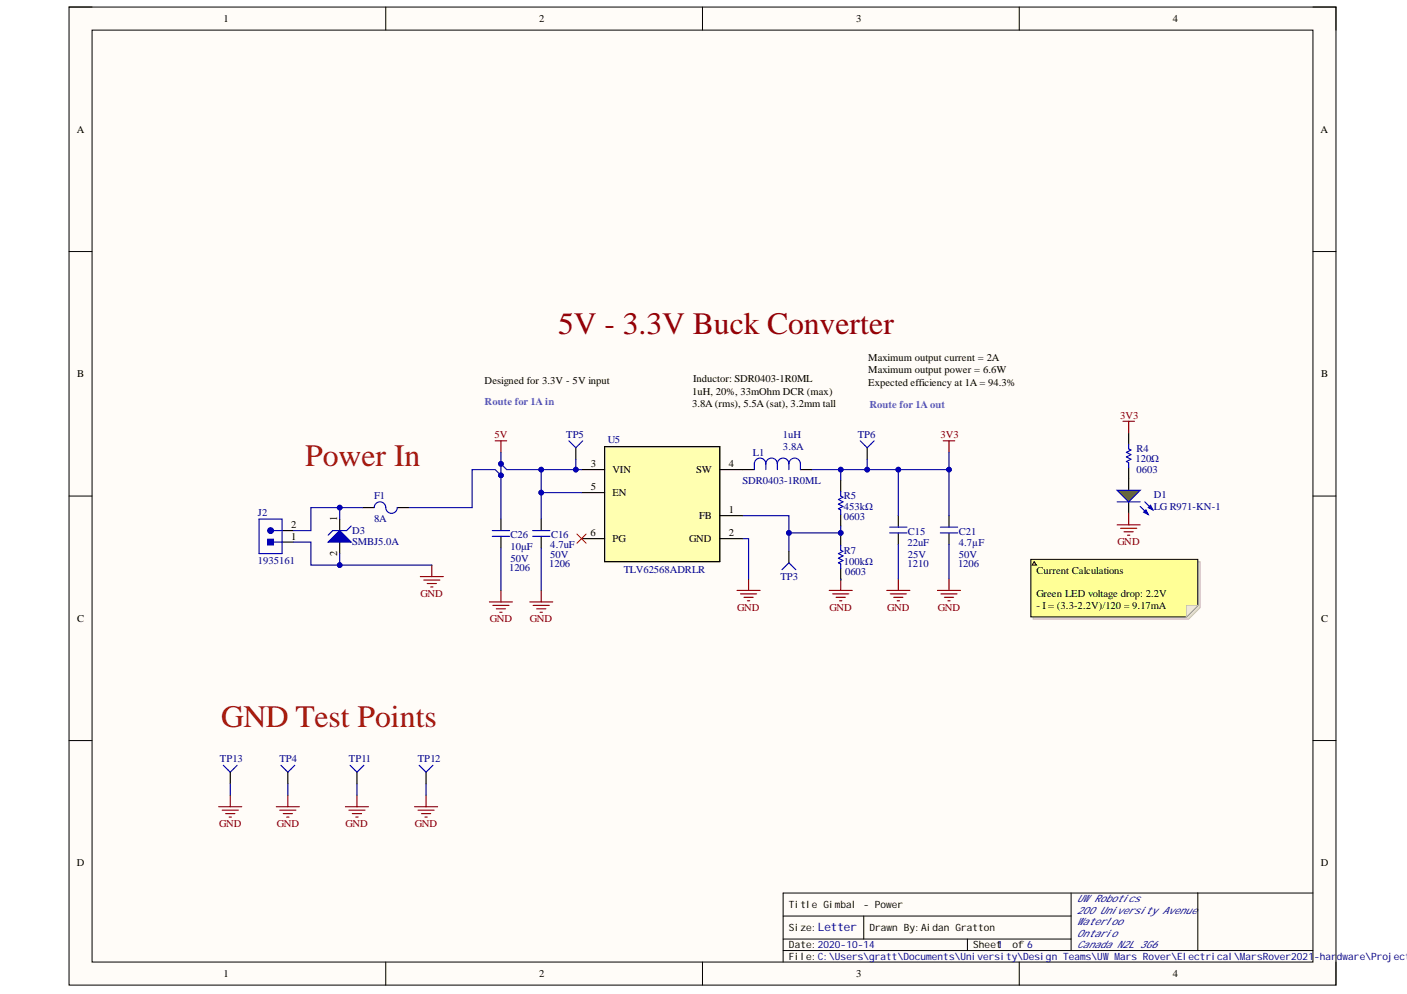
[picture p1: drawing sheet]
<svg xmlns="http://www.w3.org/2000/svg" width="297mm" height="210mm" viewBox="0 0 297 210" stroke-linecap="round" stroke-linejoin="round" font-family="sans-serif">
<path d="M14.6 1.5h267.4v206.5h-267.4z" fill-rule="evenodd" fill="#fffcf8"/>
<path d="M14.6 1.5h267.4v206.5h-267.4z" fill="none" stroke="#000" stroke-width=".21"/>
<path d="M19.4 6.4h257.8v196.8h-257.8z" fill-rule="evenodd" fill="#fffcf8"/>
<g fill="none" stroke="#000" stroke-width=".21">
<path d="M14.6 1.5h4.8M19.4 6.4h257.8v196.8h-257.8zM81.4 1.5v4.9M148.3 1.5v4.9M215.2 1.5v4.9M277.2 1.5h4.8v4.9M14.6 53.1h4.8M277.2 53.1h4.8M14.6 104.8h4.8M277.2 104.8h4.8M14.6 156.4h4.8M277.2 156.4h4.8"/>
<path d="M165.3 193.4h60.8M165.3 198.3h60.8M182.3 193.4v4.9M204.2 198.3v2.4M226.1 188.6v12.1M252.9 188.6v12.1M277.2 188.6h-111.9v14.6M81.4 203.2v4.8M148.3 203.2v4.8M165.3 200.7h111.9M215.2 203.2v4.8M282 203.2v4.8"/>
</g>
<path d="M91.2 119.3v2.5M88.7 121.8h4.9M89.5 122.5h3.4M90.2 123.2h1.9M90.9 124h.5" fill="none" stroke="#800000" stroke-width=".24"/>
<path d="M71.7 109.6v2.4M71.7 114.5v2.4M76.6 107.2h2.4M83.9 107.2h2.4" fill="none" stroke="#000" stroke-width=".24"/>
<path d="M74.1 111.1l-.9 .9h-2.9l-1 1M79 107.2a1.27 1.27 0 0 1 1.5-1.2 1.27 1.27 0 0 1 1 1.6 1.22 1.22 0 0 0 1.3 .8 1.22 1.22 0 0 0 1.1-1.2" fill="none" stroke="#00f" stroke-width=".24"/>
<path d="M69.3 114.5l2.4-2.5 2.4 2.5z" fill="#00f"/>
<path d="M69.3 114.5l2.4-2.5 2.4 2.5z" fill="none" stroke="#00f" stroke-width=".24"/>
<path d="M127.6 94.3h24.4v24.3h-24.4z" fill-rule="evenodd" fill="#ffffb0"/>
<path d="M127.6 94.3h24.4v24.3h-24.4z" fill="none" stroke="#800000" stroke-width=".21"/>
<g fill="none" stroke="#000" stroke-width=".24">
<path d="M122.8 99.2h4.8M127.6 94.3h24.4v24.3h-24.4zM152 99.2h7.2M169 99.2h2.4M114.3 109.6v2.4M114.3 113.3v2.4M122.8 113.7h4.8M122.8 104h4.8M152 108.9h4.8M152 113.7h4.8M177.5 101.4v2.4M177.5 108.6v2.5"/>
<path d="M177.5 112.8v2.4M189.7 108.9v2.4M189.7 112.5v2.5M238.3 101.1v2.4M238.3 106v2.4M177.5 120.1v2.4"/>
</g>
<g fill="none" stroke="#00f" stroke-width=".24">
<path d="M161.7 98a1.22 1.22 0 0 1 1.2-1.3 1.22 1.22 0 0 1 1.2 1.3M161.7 98a1.22 1.22 0 0 0-1.2-1.3 1.22 1.22 0 0 0-1.3 1.3v1.2M161.7 98v1.2M164.1 98a1.22 1.22 0 0 1 1.2-1.3 1.22 1.22 0 0 1 1.2 1.3M164.1 98v1.2M166.5 98a1.22 1.22 0 0 1 1.3-1.3 1.22 1.22 0 0 1 1.2 1.3v1.2M166.5 98v1.2M112.4 113.3h3.7M112.4 112h3.7M177.5 103.8v1l.5 .2-1 .5 1 .5-1 .5 1 .4-1 .5 .5 .3v.9M177.5 115.2v1l.5 .2-1 .5 1 .5-1 .5 1 .5-1 .5 .5 .2v1M187.8 112.5h3.7"/>
<path d="M187.8 111.3h3.7"/>
</g>
<g fill="none" stroke="#800000" stroke-width=".24">
<path d="M104.5 93.1h2.5M105.8 93.1v2.4M199.1 93.1h2.5M200.3 93.1v2.4M111.8 127.1h4.9M112.6 127.8h3.4M113.3 128.6h1.9M114 129.3h.5M114.3 124.7v2.4M155.6 124.7h4.9M156.3 125.4h3.4M157.1 126.1h1.9"/>
<path d="M157.8 126.9h.5M158 122.3v2.4M175.1 124.7h4.8M175.8 125.4h3.4M176.5 126.1h2M177.2 126.9h.5M177.5 122.3v2.4M187.2 124.7h4.9M187.9 125.4h3.5M188.7 126.1h1.9M189.4 126.9h.5M189.7 122.3v2.4"/>
</g>
<path d="M235.8 103.5h4.9l-2.4 2.5z" fill="#0f0"/>
<path d="M235.8 103.5h4.9l-2.4 2.5zM240.7 106.9l1.7 1.7M241.7 106l1.7 1.7" fill="none" stroke="#00f" stroke-width=".24"/>
<path d="M241.4 108.2l.5-.5 .5 .9z" fill="#00f"/>
<path d="M241.4 108.2l.5-.5 .5 .9z" fill="none" stroke="#00f" stroke-width=".24"/>
<path d="M242.4 107.2l.5-.5 .5 1z" fill="#00f"/>
<path d="M238.3 93.8v1l.5 .2-1 .5 1 .5-1 .5 1 .5-1 .5 .5 .2v1M57.8 112h1.8M235.8 106h4.9M242.4 107.2l.5-.5 .5 1z" fill="none" stroke="#00f" stroke-width=".24"/>
<path d="M237.1 89h2.4M238.3 89v2.4M235.8 110.8h4.9M236.6 111.6h3.4M237.3 112.3h2M238 113h.5M238.3 108.4v2.4" fill="none" stroke="#800000" stroke-width=".24"/>
<path d="M238.3 91.4v2.4M238.3 98.7v2.4M59.6 114.5h2.4M59.6 112h2.4" fill="none" stroke="#000" stroke-width=".24"/>
<path d="M121.8 112.8l1.9 1.9M123.7 112.8l-1.9 1.9" fill="none" stroke="#f00" stroke-width=".21"/>
<circle cx="57.1" cy="112" r=".61" fill="#00f"/>
<g fill="none" stroke="#00f" stroke-width=".24">
<path d="M57.8 114.5h1.8"/>
<circle cx="57.1" cy="112" r=".61"/>
</g>
<path d="M56.5 113.9h1.2v1.2h-1.2z" fill-rule="evenodd" fill="#00f"/>
<g fill="none" stroke="#00f" stroke-width=".24">
<path d="M120.1 93.1l1.5 1.5 1.4-1.5M181.6 93.1l1.5 1.5 1.4-1.5M54.7 109.6h4.9v7.3h-4.9zM56.5 113.9h1.2v1.2h-1.2zM103.9 113.3h3.7M103.9 112h3.7M198.5 112.5h3.7M198.5 111.3h3.7M165.1 120.3l1.4-1.5 1.5 1.5M47.1 161.6l1.5 1.5 1.5-1.5M59.3 161.6l1.5 1.5 1.4-1.5M73.9 161.6l1.5 1.5 1.4-1.5"/>
<path d="M88.5 161.6l1.4 1.5 1.5-1.5"/>
</g>
<path d="M121.6 94.6v2.4M183.1 94.6v2.4M105.8 109.6v2.4M105.8 113.3v2.4M166.5 116.4v2.4M200.3 108.9v2.4M200.3 112.5v2.5M48.6 163.1v2.4M60.8 163.1v2.4M75.4 163.1v2.4M89.9 163.1v2.4" fill="none" stroke="#000" stroke-width=".24"/>
<g fill="none" stroke="#800000" stroke-width=".24">
<path d="M103.3 127.1h4.9M104.1 127.8h3.4M104.8 128.6h1.9M105.5 129.3h.5M105.8 124.7v2.4M197.9 124.7h4.9M198.6 125.4h3.4M199.4 126.1h1.9M200.1 126.9h.5M200.3 122.3v2.4M46.2 170.4h4.8M46.9 171.1h3.4"/>
<path d="M47.6 171.8h2M48.4 172.5h.5M48.6 167.9v2.5M58.3 170.4h4.9M59.1 171.1h3.4M59.8 171.8h1.9M60.5 172.5h.5M60.8 167.9v2.5M72.9 170.4h4.9M73.7 171.1h3.4M74.4 171.8h1.9M75.1 172.5h.5"/>
<path d="M75.4 167.9v2.5M87.5 170.4h4.9M88.2 171.1h3.4M89 171.8h1.9M89.7 172.5h.5M89.9 167.9v2.5"/>
</g>
<path d="M62 114.5h3.6v4.8h25.6M200.3 115v7.3" fill="none" stroke="#000080" stroke-width=".24"/>
<circle cx="71.7" cy="119.3" r=".49" fill="#000080"/>
<circle cx="71.7" cy="119.3" r=".49" fill="none" stroke="#000080" stroke-width=".21"/>
<path d="M76.6 107.2h-11v4.8h-3.6" fill="none" stroke="#000080" stroke-width=".24"/>
<circle cx="71.7" cy="107.2" r=".49" fill="#000080"/>
<circle cx="71.7" cy="107.2" r=".49" fill="none" stroke="#000080" stroke-width=".21"/>
<path d="M105.8 98l1.2 1.2h7.3" fill="none" stroke="#000080" stroke-width=".24"/>
<circle cx="114.3" cy="99.2" r=".49" fill="#000080"/>
<circle cx="114.3" cy="99.2" r=".49" fill="none" stroke="#000080" stroke-width=".21"/>
<circle cx="105.8" cy="98" r=".49" fill="#000080"/>
<circle cx="105.8" cy="98" r=".49" fill="none" stroke="#000080" stroke-width=".21"/>
<path d="M122.8 99.2h-8.5v4.8h8.5" fill="none" stroke="#000080" stroke-width=".24"/>
<circle cx="121.6" cy="99.2" r=".49" fill="#000080"/>
<circle cx="121.6" cy="99.2" r=".49" fill="none" stroke="#000080" stroke-width=".21"/>
<circle cx="114.3" cy="99.2" r=".49" fill="#000080"/>
<circle cx="114.3" cy="99.2" r=".49" fill="none" stroke="#000080" stroke-width=".21"/>
<circle cx="114.3" cy="104" r=".49" fill="#000080"/>
<circle cx="114.3" cy="104" r=".49" fill="none" stroke="#000080" stroke-width=".21"/>
<path d="M156.8 113.7h1.2v8.6M156.8 108.9h9.7v3.6h11v.3" fill="none" stroke="#000080" stroke-width=".24"/>
<circle cx="177.5" cy="112.5" r=".49" fill="#000080"/>
<circle cx="177.5" cy="112.5" r=".49" fill="none" stroke="#000080" stroke-width=".21"/>
<circle cx="166.5" cy="112.5" r=".49" fill="#000080"/>
<circle cx="166.5" cy="112.5" r=".49" fill="none" stroke="#000080" stroke-width=".21"/>
<path d="M171.4 99.2h6.1" fill="none" stroke="#000080" stroke-width=".24"/>
<circle cx="177.5" cy="99.2" r=".49" fill="#000080"/>
<circle cx="177.5" cy="99.2" r=".49" fill="none" stroke="#000080" stroke-width=".21"/>
<path d="M177.5 101.4v-2.2h12.2v9.7" fill="none" stroke="#000080" stroke-width=".24"/>
<circle cx="177.5" cy="99.2" r=".49" fill="#000080"/>
<circle cx="177.5" cy="99.2" r=".49" fill="none" stroke="#000080" stroke-width=".21"/>
<circle cx="183.1" cy="99.2" r=".49" fill="#000080"/>
<circle cx="183.1" cy="99.2" r=".49" fill="none" stroke="#000080" stroke-width=".21"/>
<circle cx="189.6" cy="99.2" r=".49" fill="#000080"/>
<circle cx="189.6" cy="99.2" r=".49" fill="none" stroke="#000080" stroke-width=".21"/>
<path d="M189.7 99.2h10.6" fill="none" stroke="#000080" stroke-width=".24"/>
<circle cx="189.6" cy="99.2" r=".49" fill="#000080"/>
<circle cx="189.6" cy="99.2" r=".49" fill="none" stroke="#000080" stroke-width=".21"/>
<circle cx="200.3" cy="99.2" r=".49" fill="#000080"/>
<circle cx="200.3" cy="99.2" r=".49" fill="none" stroke="#000080" stroke-width=".21"/>
<path d="M71.7 116.9v2.4M48.6 165.5v2.4M60.8 165.5v2.4" fill="none" stroke="#000080" stroke-width=".24"/>
<circle cx="71.7" cy="119.3" r=".49" fill="#000080"/>
<circle cx="71.7" cy="119.3" r=".49" fill="none" stroke="#000080" stroke-width=".21"/>
<path d="M71.7 107.2v2.4" fill="none" stroke="#000080" stroke-width=".24"/>
<circle cx="71.7" cy="107.2" r=".49" fill="#000080"/>
<circle cx="71.7" cy="107.2" r=".49" fill="none" stroke="#000080" stroke-width=".21"/>
<path d="M105.8 115.7v9M114.3 104v5.6M114.3 115.7v9M75.4 165.5v2.4M89.9 165.5v2.4" fill="none" stroke="#000080" stroke-width=".24"/>
<circle cx="114.3" cy="104" r=".49" fill="#000080"/>
<circle cx="114.3" cy="104" r=".49" fill="none" stroke="#000080" stroke-width=".21"/>
<path d="M121.6 97v2.2" fill="none" stroke="#000080" stroke-width=".24"/>
<circle cx="121.6" cy="99.2" r=".49" fill="#000080"/>
<circle cx="121.6" cy="99.2" r=".49" fill="none" stroke="#000080" stroke-width=".21"/>
<path d="M166.5 112.5v3.9" fill="none" stroke="#000080" stroke-width=".24"/>
<circle cx="166.5" cy="112.5" r=".49" fill="#000080"/>
<circle cx="166.5" cy="112.5" r=".49" fill="none" stroke="#000080" stroke-width=".21"/>
<path d="M177.5 111.1v1.4M177.5 122.3v.2" fill="none" stroke="#000080" stroke-width=".24"/>
<circle cx="177.5" cy="112.5" r=".49" fill="#000080"/>
<circle cx="177.5" cy="112.5" r=".49" fill="none" stroke="#000080" stroke-width=".21"/>
<path d="M183.1 97v2.2" fill="none" stroke="#000080" stroke-width=".24"/>
<circle cx="183.1" cy="99.2" r=".49" fill="#000080"/>
<circle cx="183.1" cy="99.2" r=".49" fill="none" stroke="#000080" stroke-width=".21"/>
<path d="M200.3 95.5v13.4M189.7 115v7.3" fill="none" stroke="#000080" stroke-width=".24"/>
<circle cx="200.3" cy="99.2" r=".49" fill="#000080"/>
<circle cx="200.3" cy="99.2" r=".49" fill="none" stroke="#000080" stroke-width=".21"/>
<path d="M105.8 95.5v14.1" fill="none" stroke="#000080" stroke-width=".24"/>
<circle cx="105.8" cy="100.4" r=".49" fill="#000080"/>
<circle cx="105.8" cy="100.4" r=".49" fill="none" stroke="#000080" stroke-width=".21"/>
<circle cx="105.8" cy="98" r=".49" fill="#000080"/>
<circle cx="105.8" cy="98" r=".49" fill="none" stroke="#000080" stroke-width=".21"/>
<path d="M105.8 100.4l-1.3-1.2h-4.8v8h-13.4" fill="none" stroke="#000080" stroke-width=".24"/>
<circle cx="105.8" cy="100.4" r=".49" fill="#000080"/>
<circle cx="105.8" cy="100.4" r=".49" fill="none" stroke="#000080" stroke-width=".21"/>
<path d="M218.1 118.6h35.3v9.7l-2.5 2.5h-32.8z" fill-rule="evenodd" fill="#e0ddd7"/>
<path d="M218.1 118.6h35.3v9.7l-2.5 2.5h-32.8z" fill="none" stroke="#bfbdba" stroke-width=".21"/>
<path d="M217.6 118.1h35.3v9.7l-2.5 2.5h-32.8z" fill-rule="evenodd" fill="#ffff96"/>
<path d="M217.6 118.1h35.3v9.7l-2.5 2.5h-32.8z" fill="none" stroke="#000" stroke-width=".21"/>
<path d="M250.4 127.8h2.5l-2.5 2.5z" fill="#f2f0d8"/>
<path d="M250.4 127.8h2.5l-2.5 2.5z" fill="none" stroke="#bfbdba" stroke-width=".21"/>
<path d="M218.3 118.6l.5 .7h-.9z" fill="#ffcc78"/>
<path d="M218.3 118.6l.5 .7h-.9z" fill="none" stroke="#300" stroke-width=".21"/>
<text font-size="6.6" fill="#980000" x="117.9" y="70.5">5V - 3.3V Buck Converter</text>
<g font-size="6.6" fill="#a61c00">
<text x="64.4" y="98.4">Power In</text>
<text x="46.7" y="153.6">GND Test Points</text>
</g>
<text font-size="2.5" fill="#000080" x="172.7" y="196.7">Letter</text>
<g font-size="2.2">
<text x="47.2" y="4.6">1</text>
<text x="113.8" y="4.6">2</text>
<text x="180.8" y="4.6">3</text>
<text x="247.6" y="4.6">4</text>
<text x="16.2" y="28">A</text>
<text x="278.8" y="28">A</text>
<text x="183.3" y="76.3">Maximum output current = 2A</text>
<text x="16.3" y="79.7">B</text>
<text x="102.3" y="81.2">Designed for 3.3V - 5V input</text>
<text x="146.1" y="83.4">1uH, 20%, 33mOhm DCR (max)</text>
<text x="146.4" y="80.7">Inductor: SDR0403-1R0ML</text>
<text x="183.3" y="78.7">Maximum output power = 6.6W</text>
<text x="183.3" y="81.4">Expected efficiency at 1A = 94.3%</text>
<text x="278.9" y="79.7">B</text>
<text x="146.1" y="86">3.8A (rms), 5.5A (sat), 3.2mm tall</text>
<text x="124.7" y="98.7">3</text>
<text x="129.3" y="99.9">VIN</text>
<text x="147" y="99.9">SW</text>
<text x="153.9" y="98.7">4</text>
<text x="124.7" y="103.5">5</text>
<text x="129.3" y="104.8">EN</text>
<text x="61.5" y="114">1</text>
<text x="61.5" y="111.5">2</text>
<text x="71.2" y="110.1" transform="rotate(-90 71.2 110.1)">1</text>
<text x="124.6" y="113.2">6</text>
<text x="147.6" y="109.6">FB</text>
<text x="153.9" y="108.4">1</text>
<text x="153.9" y="113.2">2</text>
<text x="71.2" y="117.4" transform="rotate(-90 71.2 117.4)">2</text>
<text x="129.3" y="114.5">PG</text>
<text x="145.5" y="114.5">GND</text>
<text x="218.8" y="121.2">Current Calculations</text>
<text x="16.3" y="131.3">C</text>
<text x="218.8" y="126.1">Green LED voltage drop: 2.2V</text>
<text x="218.8" y="128.6">- I = (3.3-2.2V)/120 = 9.17mA</text>
<text x="278.9" y="131.3">C</text>
<text x="16.2" y="182.9">D</text>
<text x="278.9" y="182.9">D</text>
<text x="47.2" y="206.3">1</text>
<text x="113.8" y="206.3">2</text>
<text x="180.8" y="206.3">3</text>
<text x="247.6" y="206.3">4</text>
</g>
<g font-size="2.2" fill="#90f">
<text x="102.3" y="85.6">Route for 1A in</text>
<text x="183.6" y="86.3">Route for 1A out</text>
</g>
<g font-size="2.2" fill="#800000">
<text x="236.5" y="88.4">3V3</text>
<text x="104.4" y="92.6">5V</text>
<text x="198.5" y="92.6">3V3</text>
<text x="235.9" y="115.1">GND</text>
<text x="88.8" y="126.1">GND</text>
<text x="103.4" y="131.4">GND</text>
<text x="111.9" y="131.4">GND</text>
<text x="155.7" y="129">GND</text>
<text x="175.1" y="129">GND</text>
<text x="187.3" y="129">GND</text>
<text x="198" y="129">GND</text>
<text x="46.3" y="174.7">GND</text>
<text x="58.4" y="174.7">GND</text>
<text x="73" y="174.7">GND</text>
<text x="87.6" y="174.7">GND</text>
</g>
<g font-size="2.2" fill="#000080">
<text x="119.6" y="92.6">TP5</text>
<text x="128.4" y="93.5">U5</text>
<text x="165.3" y="95">3.8A</text>
<text x="165.3" y="92.6">1uH</text>
<text x="181.1" y="92.6">TP6</text>
<text x="240" y="95.5">R4</text>
<text x="159" y="96.2">L1</text>
<text x="239.7" y="97.7">120Ω</text>
<text x="240" y="99.9">0603</text>
<text x="79" y="105.4">F1</text>
<text x="156.8" y="102.3">SDR0403-1R0ML</text>
<text x="178.2" y="107.6">453kΩ</text>
<text x="178.2" y="105.4">R5</text>
<text x="243.6" y="105.3">D1</text>
<text x="243.6" y="107.6">LG R971-KN-1</text>
<text x="54.5" y="108.9">J2</text>
<text x="74.3" y="112.8">D3</text>
<text x="79" y="110.3">8A</text>
<text x="107.8" y="113.7">C26</text>
<text x="116.3" y="113.7">C16</text>
<text x="178.2" y="109.8">0603</text>
<text x="191.7" y="113">C15</text>
<text x="202.4" y="113">C21</text>
<text x="54.5" y="119">1935161</text>
<text x="74.3" y="115.1">SMBJ5.0A</text>
<text x="107.8" y="116.2">10μF</text>
<text x="107.8" y="118.6">50V</text>
<text x="115.9" y="119.8">1206</text>
<text x="116.2" y="117.8">50V</text>
<text x="116.2" y="115.7">4.7uF</text>
<text x="178.2" y="119.3">100kΩ</text>
<text x="178.2" y="116.9">R7</text>
<text x="191.6" y="119.8">1210</text>
<text x="191.6" y="115.4">22uF</text>
<text x="191.7" y="117.8">25V</text>
<text x="202.2" y="119.8">1206</text>
<text x="202.4" y="117.8">50V</text>
<text x="202.4" y="115.4">4.7µF</text>
<text x="107.5" y="120.6">1206</text>
<text x="131.7" y="121">TLV62568ADRLR</text>
<text x="164.8" y="122.5">TP3</text>
<text x="178.4" y="121.5">0603</text>
<text x="46.4" y="160.9">TP13</text>
<text x="59" y="160.9">TP4</text>
<text x="73.6" y="160.9">TP11</text>
<text x="88.2" y="160.9">TP12</text>
</g>
<g font-size="2.1">
<text x="166.6" y="191.7">Title Gimbal - Power</text>
<text x="166.6" y="196.6">Size:</text>
<text x="183.6" y="196.6">Drawn By:Aidan Gratton</text>
<text x="166.6" y="200.2">Date:2020-10-14</text>
<text x="166.6" y="202.7">File:C:\Users\gratt\Documents\University\Design Teams\UWMars Rover\Electrical\MarsRover2021</text>
<text x="205.5" y="200.2">Sheet1</text>
<text x="213.7" y="200.2">of 6</text>
</g>
<g font-size="2.1" fill="#000080">
<text x="227.4" y="190.5">UWRobotics</text>
<text x="227.4" y="193">200 University Avenue</text>
<text x="227.4" y="195.3">W</text>
<text x="227.4" y="197.8">Ontario</text>
<text x="228.6" y="195.3">aterloo</text>
<text x="227.4" y="200.2">Canada N2L 3G6</text>
<text x="277.4" y="202.7">-har</text>
<text x="282.2" y="202.7">dware\Projects</text>
</g>
</svg>
